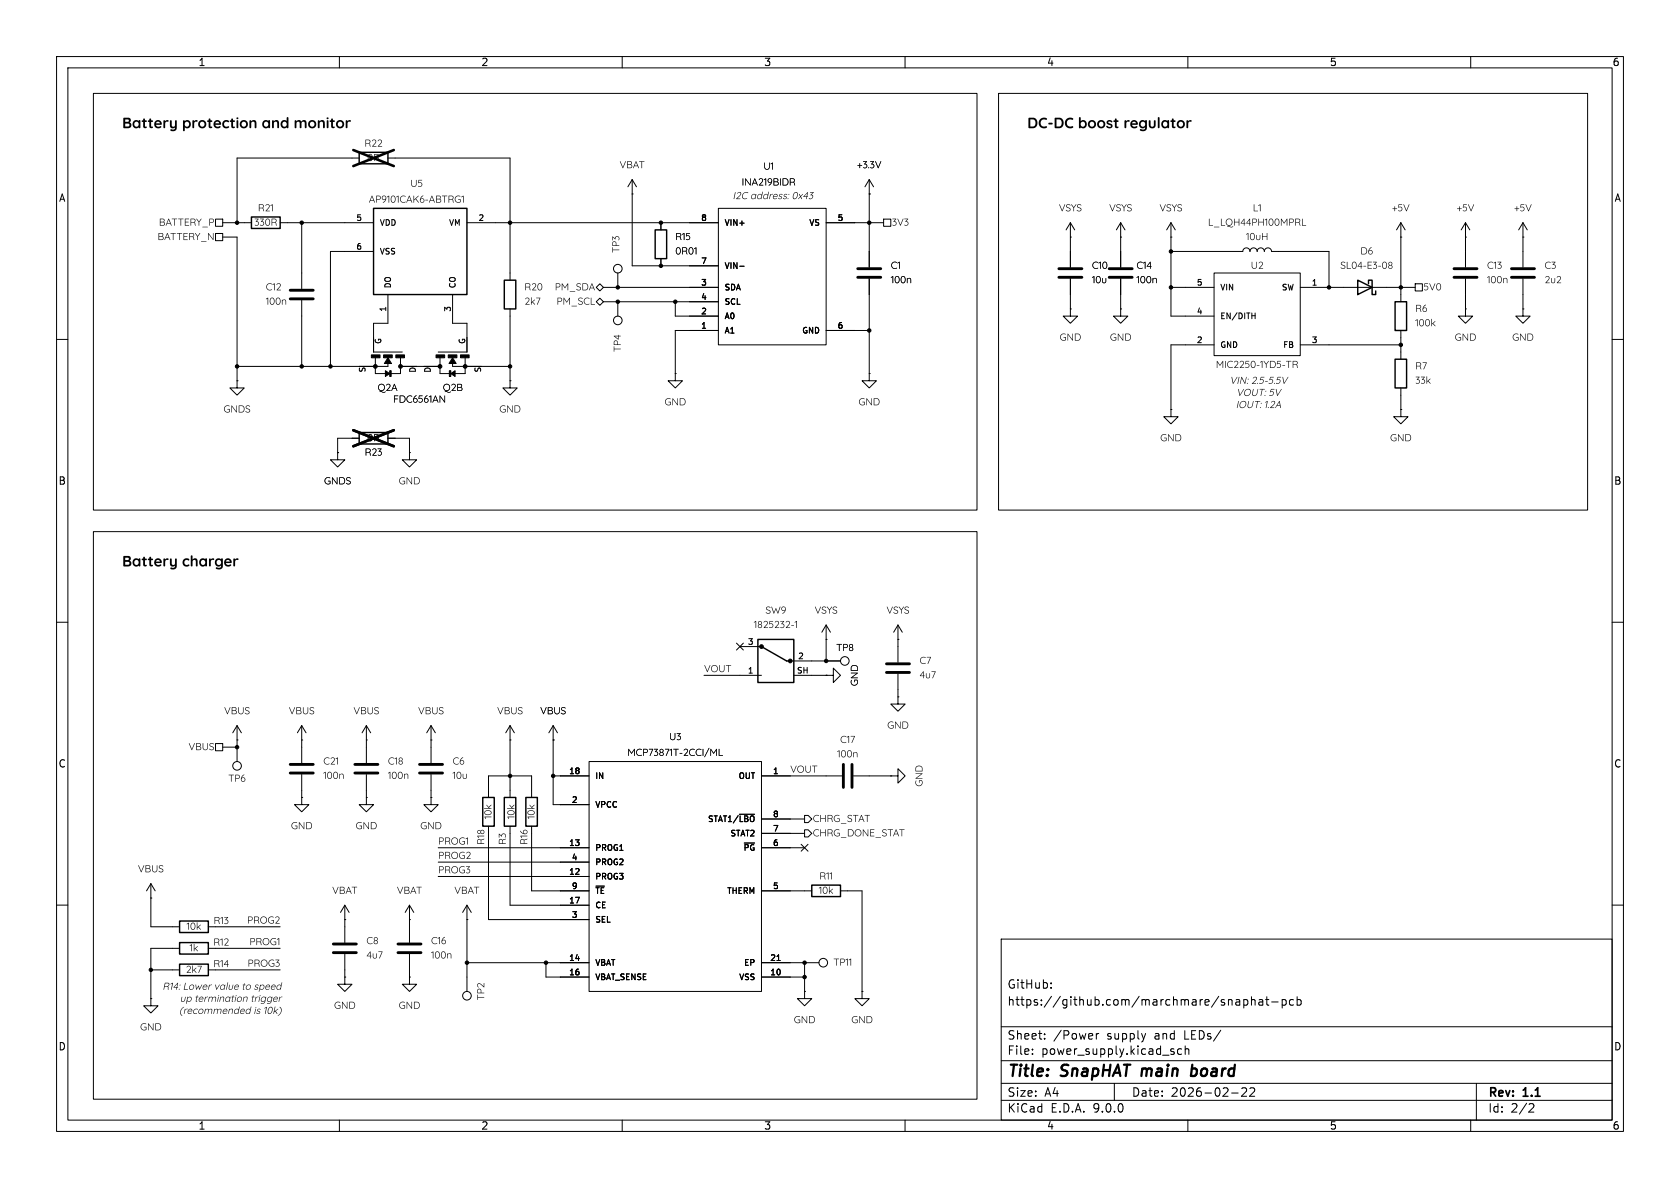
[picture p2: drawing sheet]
<svg xmlns="http://www.w3.org/2000/svg" width="297mm" height="210mm" viewBox="0 0 297 210" stroke-linecap="round" stroke-linejoin="round" font-family="sans-serif">
<g fill="none" stroke="#000" stroke-width=".18">
<path d="M10 10h277v190h-277zM12 12h273v186h-273zM16.5 16.5h156.2v73.7h-156.2zM60 10v2M110 10v2M160 10v2M176.5 16.5h104.2v73.7h-104.2zM210 10v2M260 10v2M38.1 38.7h1.3v1.3h-1.3zM39.4 39.4h5M49.5 39.4h16.5"/>
<path d="M53.3 39.4v11.7M63.5 27.9h-21.6v11.5M68.6 27.9h21.6v21.6M82.5 39.4h44.5M111.8 34.3h.1M111.8 31.8l-.8 1.2M111.8 31.8l.7 1.2M111.8 31.8v15.2h15.2M116.8 39.4v1.2M127 36.8h19v24.2h-19zM146 39.4h10.2M153.7 34.3h.1"/>
<path d="M153.7 31.8v15.4M153.7 31.8l-.8 1.2M153.7 31.8l.7 1.2M156.2 38.7h1.3v1.3h-1.3zM189.2 39.4l-.7 1.2M189.2 39.4l.8 1.2M189.2 39.4v7.8M198.1 39.4l-.7 1.2M198.1 39.4l.8 1.2M198.1 39.4v7.8M207 39.4v16.5h7.6M207 39.4l-.8 1.2"/>
<path d="M207 39.4l.8 1.2M247.6 39.4v13.9M247.6 39.4l-.7 1.2M247.6 39.4l.8 1.2M259.1 39.4l-.8 1.2M259.1 39.4l.7 1.2M259.1 39.4v7.8M269.2 39.4l-.7 1.2M269.2 39.4l.8 1.2M269.2 39.4v7.8M38.1 41.3h1.3v1.2h-1.3zM39.4 41.9h2.5v25.4"/>
<path d="M53.3 53.1v11.7M66 44.5h-7.6v20.3M68.6 52.1v5.1h-2.6v5h5.1M80 52.1v5.1h2.5v5h-5M90.2 54.6v12.7M105.4 50.8l.6-.6 .7 .6-.7 .6zM105.4 53.3l.6-.6 .7 .6-.7 .7zM106.7 50.8h20.3M106.7 53.3h20.3M109.2 48.3v2.5M109.2 53.3v2.6M116.8 45.7v1.3"/>
<path d="M119.4 53.3v2.6h7.6M127 58.4h-7.6v7.6M130.8 47.1h.8M146 58.4h7.7M153.7 49.3v16.7M189.2 41.9h.1M189.2 54.6v1.3h1.3l-1.3 1.3-1.2-1.3h1.2M189.2 54.6h.1M189.2 49.3v5.3M198.1 41.9h.1M198.1 54.6v1.3h1.3l-1.3 1.3-1.3-1.3h1.3M198.1 54.6h.1"/>
<path d="M198.1 49.3v5.3M207 44.5h12.7a.64 .64 0 0 1 .6-.7 .64 .64 0 0 1 .7 .7 .64 .64 0 0 1 .6-.7 .64 .64 0 0 1 .6 .7 .64 .64 0 0 1 .7-.7 .64 .64 0 0 1 .6 .7 .64 .64 0 0 1 .7-.7 .64 .64 0 0 1 .6 .7h10.1v6.3M207 41.9h.1M207 50.8h7.6M214.6 48.3h15.3v14.6h-15.3zM221.3 55.8h.6M221.9 55.3v1M229.9 50.8h20.3M247.6 41.9h.1M247.6 58.4v5.1M250.2 50.2h1.3v1.2h-1.3zM259.1 41.9h.1"/>
<path d="M259.1 54.6v1.3h1.2l-1.2 1.3-1.3-1.3h1.3M259.1 54.6h.1M259.1 49.3v5.3M269.2 41.9h.1M269.2 54.6v1.3h1.3l-1.3 1.3-1.2-1.3h1.2M269.2 54.6h.1M269.2 49.3v5.3M10 60h2M41.9 67.3v1.3h1.3l-1.3 1.3-1.3-1.3h1.3M41.9 67.3h.1M63.5 77.5h-3.8v2.5M66.4 63.2v2.8h4.4v-2.8"/>
<path d="M68.6 77.5h3.8v2.5M68.6 64.3v.5h-26.7M70.8 64.8h7M77.8 63.2v2.8h4.4v-2.8M80 64.3v.5h10.2M90.2 67.3v1.3h1.2l-1.2 1.3-1.3-1.3h1.3M90.2 67.3h.1M119.4 66v1.3h1.2l-1.2 1.3-1.3-1.3h1.3M119.4 66h.1M153.7 66v1.3h1.2l-1.2 1.3-1.3-1.3h1.3M153.7 66h.1M207 72.4v1.3h1.3l-1.3 1.2-1.3-1.2h1.3"/>
<path d="M207 72.4h.1M214.6 61h-7.6v11.4M229.9 61h17.7M247.6 72.4v1.3h1.3l-1.3 1.2-1.2-1.2h1.2M247.6 72.4h.1M247.6 68.6v3.8M285 60h2M16.5 94h156.2v100.3h-156.2zM59.7 80v1.3h1.3l-1.3 1.3-1.3-1.3h1.3M59.7 80h.1M72.4 80v1.3h1.3l-1.3 1.3-1.3-1.3h1.3M72.4 80h.1"/>
<path d="M10 110h2M124.5 119.4h10.1M130.2 113.7l1.2 1.2M130.8 114.3h3.8M131.4 113.7l-1.2 1.2M139.7 116.8h8.9M140.3 119.4h5.7M146 119.4h1.3v-1.3l1.3 1.3-1.3 1.3v-1.3M146 119.4h.1M146 113h.1M146 110.5l-.7 1.3M146 110.5l.8 1.3"/>
<path d="M146 110.5v6.3M158.7 113h.1M158.7 110.5l-.7 1.3M158.7 110.5l.8 1.3M158.7 110.5v6.6M158.7 119.1v4.1M285 110h2M38.1 131.4h1.3v1.3h-1.3zM39.4 132.1h2.5M41.9 130.8h.1M41.9 128.3v6.3M41.9 128.3l-.8 1.2"/>
<path d="M41.9 128.3l.8 1.2M53.3 130.8h.1M53.3 128.3v6.6M53.3 136.9v4.1M53.3 128.3l-.7 1.2M53.3 128.3l.8 1.2M64.8 130.8h.1M64.8 128.3v6.6M64.8 136.9v4.1M64.8 128.3l-.8 1.2M64.8 128.3l.7 1.2M76.2 130.8h.1"/>
<path d="M76.2 128.3v6.6M76.2 136.9v4.1M76.2 128.3l-.8 1.2M76.2 128.3l.8 1.2M90.2 130.8h.1M90.2 128.3v12.7M90.2 128.3l-.8 1.2M90.2 128.3l.7 1.2M97.8 130.8h.1M97.8 128.3l-.8 1.2M97.8 128.3l.8 1.2M97.8 128.3v13.9h6.3"/>
<path d="M97.8 137.2h6.3M104.1 134.6h30.5v40.7h-30.5zM134.6 137.2h14.2M150.9 137.2h6.6M157.5 137.2h1.2v-1.3l1.3 1.3-1.3 1.2v-1.2M157.5 137.2h.1M158.7 123.2v1.3h1.3l-1.3 1.2-1.2-1.2h1.2M158.7 123.2h.1M26.7 158.8h.1M26.7 156.2v7.6h5M26.7 156.2l.7 1.3M26.7 156.2l-.8 1.3"/>
<path d="M53.3 141v1.2h1.3l-1.3 1.3-1.2-1.3h1.2M53.3 141h.1M64.8 141v1.2h1.2l-1.2 1.3-1.3-1.3h1.3M64.8 141h.1M76.2 141v1.2h1.3l-1.3 1.3-1.3-1.3h1.3M76.2 141h.1M77.5 149.9h26.6M77.5 152.4h26.6M77.5 154.9h26.6M86.4 141v-3.8h7.6v3.8M86.4 147.3v15.3h17.7M90.2 146.1v13.9h13.9"/>
<path d="M94 147.3v10.2h10.1M105.4 156.6h1.4M130.7 143.9h2.7M131.6 149h1.8M134.6 157.5h8.9M134.6 149.9h7.6M134.6 144.8h7.6M134.6 147.3h7.6M141.6 149.3l1.2 1.2M142.2 144.1h.7l.6 .7-.6 .6h-.7zM142.2 146.7h.7l.6 .6-.6 .7h-.7zM142.8 149.3l-1.2 1.2"/>
<path d="M148.6 157.5h3.8v17.8M10 160h2M26.7 176.5v1.3h-1.3l1.3 1.3 1.2-1.3h-1.2M26.7 176.5h.1M26.7 171.5h5M31.7 167.6h-5v8.9M36.8 163.8h12.7M36.8 171.5h12.7M36.8 167.6h12.7M61 172.7v1.3h1.2l-1.2 1.3-1.3-1.3h1.3M61 172.7h.1M61 162.6h.1"/>
<path d="M61 160v6.6M61 168.7v4M61 160l-.8 1.3M61 160l.7 1.3M72.4 162.6h.1M72.4 172.7v1.3h1.3l-1.3 1.3-1.3-1.3h1.3M72.4 172.7h.1M72.4 160v6.6M72.4 168.7v4M72.4 160l-.8 1.3M72.4 160l.8 1.3M82.5 162.6h.1"/>
<path d="M82.5 160v15.3M82.5 160l-.7 1.3M82.5 160l.8 1.3M82.5 170.2h21.6M96.5 170.2v2.5h7.6M134.6 170.2h10.2M134.6 172.7h7.6M137.4 169.8h.5M142.2 175.3v1.2h1.3l-1.3 1.3-1.2-1.3h1.2M142.2 175.3h.1M142.2 170.2v5.1M152.4 175.3v1.2h1.3l-1.3 1.3-1.3-1.3h1.3"/>
<path d="M152.4 175.3h.1M177 166h108v32h-108zM185.8 174.6v.1M185.8 173.8v.1M218.5 176.8h.6l.1 .9M219.2 177.1h-.5a.29 .29 0 0 0-.2 .3 .29 .29 0 0 0 .2 .3l.5-.1M219.9 176.8l.4-.1 .3 .3v.4l-.1 .2h-.6M219.9 176.7v1.5M221.2 176.8l.3-.1 .3 .1 .1 .9M221.2 176.2v1.5M222.6 176.8h.6v.9M223.2 177.1h-.5a.29 .29 0 0 0-.2 .3 .29 .29 0 0 0 .2 .3l.5-.1"/>
<path d="M223.7 176.7h.6M224 176.2v1.3l.3 .2M224.8 177.1h1.2M226.7 176.8l.4-.1 .3 .3v.4l-.2 .2h-.5M226.7 176.7v1.5M228.7 176.8l-.5-.1-.2 .3v.4l.1 .2h.6M229.3 176.8l.4-.1 .3 .3v.4l-.1 .2h-.6M229.3 176.2v1.5M285 160h2M60 198v2M110 198v2M160 198v2"/>
<path d="M177 194.5h108M177 191.5h108M177 187.5h108M177 181.5h108M182.5 186.3v.1M182.5 185.5v.1M184.7 183.6v.1M184.7 182.8v.1M193.8 182.7v1M194.2 182.7l-.2 .1-.2 .2M197 191.5v3M202.5 182.7l-.3 1"/>
<path d="M207.4 185.9l.2 .2-.2 .3M207.4 185.4l.1 .1M208.9 185.5l-.4-.1-.3 .3v.4l.1 .2h.6M209.5 185.5l.2-.1 .4 .1 .1 .9M209.5 184.9v1.5M210 198v2M217.7 193.2h1.2M219.5 192.4l.6-.1 .2 .1 .1 .3-.9 1.1h.9M221 192.4l.5-.1 .2 .1 .1 .3-.9 1.1h.9M260 198v2M261 191.5v6.5M270.5 195.1l.5 .1 .2 .3-1 1.1h1"/>
<circle cx="109.2" cy="56.6" r=".76"/>
<circle cx="109.2" cy="47.5" r=".76"/>
<circle cx="149.4" cy="116.8" r=".76"/>
<circle cx="41.9" cy="135.4" r=".76"/>
<circle cx="82.5" cy="176" r=".76"/>
<circle cx="145.5" cy="170.2" r=".76"/>
</g>
<path d="M201.9 188.9l-.1 1.3M210.7 189l.2-.1 .6 .1M210.8 188.2l-.3 2M211.4 190a.66 .66 0 0 1-.8 .1" fill="none" stroke="#000" stroke-width=".4"/>
<g fill="none" stroke="#000" stroke-width=".25">
<path d="M44.4 38.4h5.1v2h-5.1zM63.5 26.9h5.1v2.1h-5.1zM66 36.8h16.5v15.3h-16.5zM89.2 49.5h2v5.1h-2zM115.8 40.6h2.1v5.1h-2.1zM240 49.5l2.6 1.3-2.6 1.3zM241.9 50.2v-.7h.7v2.6h.6v-.7M246.6 53.3h2.1v5.1h-2.1zM63.5 76.5h5.1v2h-5.1zM246.6 63.5h2.1v5.1h-2.1zM134 113h6.3v7.7h-6.3zM134.6 114.3l4.5 2.5h.6"/>
<path d="M85.3 141h2.1v5.1h-2.1zM89.2 141h2v5.1h-2zM93 141h2v5.1h-2zM143.5 156.5h5.1v2h-5.1zM31.7 162.8h5.1v2h-5.1zM31.7 170.4h5.1v2.1h-5.1zM31.7 166.6h5.1v2.1h-5.1z"/>
</g>
<g fill="#000">
<path d="M21.8 20.8h.8a.45 .45 0 0 1 .5 .3 .45 .45 0 0 1-.2 .5 .54 .54 0 0 1 .3 .7 .54 .54 0 0 1-.6 .4h-.7l-.1-.2v-.1h.8a.26 .26 0 0 0 .3-.3 .26 .26 0 0 0-.3-.3h-.5v.6h-.3v-.9h.9l.1-.2-.2-.2h-.5v.4h-.3zM23.7 21.4a.62 .62 0 0 1 .8 0 .16 .16 0 0 1 .2-.2 .16 .16 0 0 1 .1 .2v1.1a.16 .16 0 0 1-.1 .2 .16 .16 0 0 1-.2-.2 .64 .64 0 0 1-.7 .1 .64 .64 0 0 1-.4-.6h.3a.4 .4 0 0 0 .6 .3 .4 .4 0 0 0 .1-.7 .4 .4 0 0 0-.7 .2v.2h-.3zM25.4 21l.1-.1 .1 .4h.2a.15 .15 0 0 1 .2 .1 .15 .15 0 0 1-.2 .2h-.2v.7l.3 .1a.31 .31 0 0 1-.3 .3 .31 .31 0 0 1-.3-.4v-.7h-.1a.15 .15 0 0 1-.2-.2 .15 .15 0 0 1 .2-.1h.1zM26.4 21l.2-.1 .1 .4h.2a.15 .15 0 0 1 .2 .1 .15 .15 0 0 1-.2 .2h-.2v.7l.3 .1a.31 .31 0 0 1-.3 .3 .31 .31 0 0 1-.3-.4v-.7h-.1a.15 .15 0 0 1-.2-.2 .15 .15 0 0 1 .2-.1h.1zM27.5 21.4a.62 .62 0 0 1 .8-.1 .62 .62 0 0 1 .2 .8h-.9a.69 .69 0 0 0 .9 .2 .59 .59 0 0 1-.6 .5 .59 .59 0 0 1-.6-.5v-.5h1a.36 .36 0 0 0-.4-.3 .36 .36 0 0 0-.3 .3h-.3zM28.9 21.3h.2l.1 .1a.29 .29 0 0 1 .3-.2 .29 .29 0 0 1 .3 .3h-.2a.3 .3 0 0 0-.4 .4v.6a.16 .16 0 0 1-.2 .2 .16 .16 0 0 1-.1-.2zM30.1 21.3h.2l.1 .8a.29 .29 0 0 0 .2 .3 .29 .29 0 0 0 .3-.3v-.7a.16 .16 0 0 1 .2-.2 .16 .16 0 0 1 .2 .2v1.1a.64 .64 0 0 1-.5 .7 .64 .64 0 0 1-.7-.2l.2-.2a.38 .38 0 0 0 .4 .1 .38 .38 0 0 0 .2-.4 .51 .51 0 0 1-.5 .2 .51 .51 0 0 1-.4-.5zM32.4 21.3h.2l.1 .1a.68 .68 0 0 1 1.1 .6 .68 .68 0 0 1-1.1 .5v.5a.16 .16 0 0 1-.2 .2 .16 .16 0 0 1-.2-.2v-1h.4a.4 .4 0 0 0 .5 .3 .4 .4 0 0 0 .1-.7 .4 .4 0 0 0-.6 .2v.2h-.4zM34.1 21.3h.1l.1 .1a.29 .29 0 0 1 .3-.2 .29 .29 0 0 1 .3 .3h-.2a.3 .3 0 0 0-.4 .4v.6a.16 .16 0 0 1-.1 .2 .16 .16 0 0 1-.2-.2zM35.3 21.4a.73 .73 0 0 1 1.1 .2 .73 .73 0 0 1-.5 1 .73 .73 0 0 1-.9-.6h.3a.41 .41 0 0 0 .6 .3 .41 .41 0 0 0 .1-.7 .41 .41 0 0 0-.6 .3l-.4 .1zM36.9 21l.2-.1 .1 .4h.2a.15 .15 0 0 1 .1 .1 .15 .15 0 0 1-.1 .2h-.2v.7l.3 .1a.31 .31 0 0 1-.4 .3 .31 .31 0 0 1-.2-.4v-.7h-.1a.15 .15 0 0 1-.2-.2 .15 .15 0 0 1 .2-.1h.1zM38 21.4a.62 .62 0 0 1 .8-.1 .62 .62 0 0 1 .2 .8h-.9a.69 .69 0 0 0 .9 .2 .59 .59 0 0 1-.6 .5 .59 .59 0 0 1-.6-.5v-.5h1a.36 .36 0 0 0-.4-.3 .36 .36 0 0 0-.3 .3h-.3z"/>
<path d="M39.5 21.4a.51 .51 0 0 1 .6-.2 .51 .51 0 0 1 .4 .4h-.1a.49 .49 0 0 0-.7 0 .49 .49 0 0 0 0 .7 .49 .49 0 0 0 .7 0h.1a.27 .27 0 0 1-.1 .3 .27 .27 0 0 1-.3 .1 .75 .75 0 0 1-.8-.4 .75 .75 0 0 1 .2-.9zM40.9 21l.2-.1 .1 .4h.2a.15 .15 0 0 1 .1 .1 .15 .15 0 0 1-.1 .2h-.2v.7l.3 .1a.31 .31 0 0 1-.4 .3 .31 .31 0 0 1-.2-.4v-.7h-.1a.15 .15 0 0 1-.2-.2 .15 .15 0 0 1 .2-.1h.1zM41.9 21.3h.2v1.2a.16 .16 0 0 1-.1 .2 .16 .16 0 0 1-.2-.2zM42.6 21.4a.73 .73 0 0 1 1.2 .2 .73 .73 0 0 1-.5 1 .73 .73 0 0 1-.9-.6h.3a.41 .41 0 0 0 .6 .3 .41 .41 0 0 0 0-.7 .41 .41 0 0 0-.6 .3l-.3 .1zM44.1 21.3h.2l.1 .2a.5 .5 0 0 1 .6-.3 .5 .5 0 0 1 .3 .6v.7a.16 .16 0 0 1-.1 .2 .16 .16 0 0 1-.2-.2v-.7a.3 .3 0 0 0-.3-.3 .3 .3 0 0 0-.3 .3v.7a.16 .16 0 0 1-.1 .2 .16 .16 0 0 1-.2-.2zM46.6 21.4a.62 .62 0 0 1 .8 0 .16 .16 0 0 1 .2-.2 .16 .16 0 0 1 .1 .2v1.1a.16 .16 0 0 1-.1 .2 .16 .16 0 0 1-.2-.2 .64 .64 0 0 1-.7 .1 .64 .64 0 0 1-.3-.6h.3a.4 .4 0 0 0 .5 .3 .4 .4 0 0 0 .1-.7 .4 .4 0 0 0-.6 .2v.2h-.3zM48.1 21.3h.2l.1 .2a.5 .5 0 0 1 .6-.3 .5 .5 0 0 1 .3 .6v.7a.16 .16 0 0 1-.1 .2 .16 .16 0 0 1-.2-.2v-.7a.3 .3 0 0 0-.3-.3 .3 .3 0 0 0-.3 .3v.7a.16 .16 0 0 1-.1 .2 .16 .16 0 0 1-.2-.2zM49.8 21.4a.62 .62 0 0 1 .9 0v-.5a.16 .16 0 0 1 .1-.2 .16 .16 0 0 1 .2 .2v1.6a.16 .16 0 0 1-.2 .2 .16 .16 0 0 1-.1-.2 .64 .64 0 0 1-.8 .1 .64 .64 0 0 1-.3-.6h.3a.4 .4 0 0 0 .6 .3 .4 .4 0 0 0 .1-.7 .4 .4 0 0 0-.7 .2v.2h-.3zM52.1 21.3h.2l.1 .1a.48 .48 0 0 1 .9 .1 .49 .49 0 0 1 .6-.3 .49 .49 0 0 1 .3 .6v.7a.16 .16 0 0 1-.2 .2 .16 .16 0 0 1-.1-.2v-.7a.29 .29 0 0 0-.3-.3 .29 .29 0 0 0-.3 .3v.7a.16 .16 0 0 1-.2 .2 .16 .16 0 0 1-.1-.2v-.7a.29 .29 0 0 0-.3-.3 .29 .29 0 0 0-.3 .3v.7a.16 .16 0 0 1-.2 .2 .16 .16 0 0 1-.1-.2zM54.7 21.4a.73 .73 0 0 1 1.1 .2 .73 .73 0 0 1-.4 1 .73 .73 0 0 1-.9-.6h.3a.41 .41 0 0 0 .6 .3 .41 .41 0 0 0 0-.7 .41 .41 0 0 0-.6 .3l-.3 .1zM56.2 21.3h.2l.1 .2a.5 .5 0 0 1 .6-.3 .5 .5 0 0 1 .3 .6v.7a.16 .16 0 0 1-.1 .2 .16 .16 0 0 1-.2-.2v-.7a.3 .3 0 0 0-.3-.3 .3 .3 0 0 0-.3 .3v.7a.16 .16 0 0 1-.2 .2 .16 .16 0 0 1-.1-.2zM57.8 21.3h.3v1.2a.16 .16 0 0 1-.2 .2 .16 .16 0 0 1-.1-.2z"/>
<path d="M58.6 21l.2-.1 .1 .4h.1a.15 .15 0 0 1 .2 .1 .15 .15 0 0 1-.2 .2h-.1v.7l.3 .1a.31 .31 0 0 1-.4 .3 .31 .31 0 0 1-.3-.4v-.7h-.1a.15 .15 0 0 1-.1-.2 .15 .15 0 0 1 .1-.1h.1zM59.7 21.4a.73 .73 0 0 1 1.1 .2 .73 .73 0 0 1-.5 1 .73 .73 0 0 1-.9-.6h.3a.41 .41 0 0 0 .6 .3 .41 .41 0 0 0 .1-.7 .41 .41 0 0 0-.7 .3l-.3 .1zM61.2 21.3h.1l.1 .1a.29 .29 0 0 1 .3-.2 .29 .29 0 0 1 .3 .3h-.2a.3 .3 0 0 0-.4 .4v.6a.16 .16 0 0 1-.1 .2 .16 .16 0 0 1-.2-.2zM181.9 20.8h.7a.94 .94 0 0 1 .8 .9 .94 .94 0 0 1-.8 1h-.7l-.1-.2v-.1h.8a.65 .65 0 0 0 .5-.7 .65 .65 0 0 0-.5-.6h-.5v1.3h-.3zM183.8 21.1a.74 .74 0 0 1 1.3 0l-.1 .1a.68 .68 0 0 0-1 .6 .68 .68 0 0 0 1 .5l.1 .1a.33 .33 0 0 1-.5 .3 .95 .95 0 0 1-.9-.6 .95 .95 0 0 1 .1-1zM185.4 21.7h.5a.16 .16 0 0 1 .2 .2 .16 .16 0 0 1-.2 .1h-.5zM186.5 20.8h.7a.94 .94 0 0 1 .8 .9 .94 .94 0 0 1-.8 1h-.7l-.1-.2v-.1h.8a.65 .65 0 0 0 .5-.7 .65 .65 0 0 0-.5-.6h-.4v1.3h-.4zM188.5 21.1a.74 .74 0 0 1 1.2 0l-.1 .1a.68 .68 0 0 0-1 .6 .68 .68 0 0 0 1.1 .5v.1a.33 .33 0 0 1-.5 .3 .95 .95 0 0 1-.9-.6 .95 .95 0 0 1 .2-1zM190.8 20.7l.2 .1 .1 .6a.68 .68 0 0 1 .9 .1 .68 .68 0 0 1 0 .9 .68 .68 0 0 1-.9 .1 .16 .16 0 0 1-.2 .2 .16 .16 0 0 1-.2-.2v-.5h.3a.4 .4 0 0 0 .6 .3 .4 .4 0 0 0 .1-.7 .4 .4 0 0 0-.6 .2l-.1 .2h-.3zM192.6 21.4a.73 .73 0 0 1 1.1 .2 .73 .73 0 0 1-.5 1 .73 .73 0 0 1-.9-.6h.3a.41 .41 0 0 0 .6 .3 .41 .41 0 0 0 .1-.7 .41 .41 0 0 0-.7 .3l-.3 .1zM194.2 21.4a.73 .73 0 0 1 1.1 .2 .73 .73 0 0 1-.4 1 .73 .73 0 0 1-.9-.6h.3a.41 .41 0 0 0 .6 .3 .41 .41 0 0 0 0-.7 .41 .41 0 0 0-.6 .3l-.3 .1zM195.7 21.4a.48 .48 0 0 1 .6-.2 .48 .48 0 0 1 .3 .4h-.2a.23 .23 0 0 0-.3-.2 .23 .23 0 0 0-.1 .4h.1a.48 .48 0 0 1 .5 .2 .48 .48 0 0 1-.1 .6h-.1a.47 .47 0 0 1-.5 .1 .47 .47 0 0 1-.3-.4l.2-.1a.31 .31 0 0 0 .3 .3 .31 .31 0 0 0 .3-.3l-.2-.1a.48 .48 0 0 1-.5-.2 .48 .48 0 0 1 0-.5z"/>
<path d="M197.1 21l.2-.1 .1 .4h.2a.15 .15 0 0 1 .2 .1 .15 .15 0 0 1-.2 .2h-.2v.7l.3 .1a.31 .31 0 0 1-.4 .3 .31 .31 0 0 1-.2-.4v-.7h-.1a.15 .15 0 0 1-.2-.2 .15 .15 0 0 1 .2-.1h.1zM198.8 21.3h.2l.1 .1a.29 .29 0 0 1 .3-.2 .29 .29 0 0 1 .3 .3h-.2a.3 .3 0 0 0-.4 .4v.6a.16 .16 0 0 1-.1 .2 .16 .16 0 0 1-.2-.2zM200.1 21.4a.62 .62 0 0 1 .7-.1 .62 .62 0 0 1 .3 .8h-1a.69 .69 0 0 0 .9 .2 .59 .59 0 0 1-.5 .5 .59 .59 0 0 1-.6-.5l-.1-.5h1a.36 .36 0 0 0-.3-.3 .36 .36 0 0 0-.4 .3h-.3zM201.6 21.4a.62 .62 0 0 1 .8 0 .16 .16 0 0 1 .2-.2 .16 .16 0 0 1 .2 .2v1.2a.7 .7 0 0 1-.5 .6 .7 .7 0 0 1-.8-.3 .33 .33 0 0 1 .6 0l.2-.1 .1-.3a.64 .64 0 0 1-.7 .1 .64 .64 0 0 1-.4-.6h.3a.41 .41 0 0 0 .6 .3 .41 .41 0 0 0 .1-.7 .41 .41 0 0 0-.6 .2l-.1 .2h-.3zM203.1 21.3h.3v.8a.29 .29 0 0 0 .3 .3 .29 .29 0 0 0 .3-.3v-.7a.16 .16 0 0 1 .1-.2 .16 .16 0 0 1 .2 .2v.7a.61 .61 0 0 1-.6 .6 .61 .61 0 0 1-.6-.6zM204.7 20.7h.2l.1 .2v1.6a.16 .16 0 0 1-.2 .2 .16 .16 0 0 1-.1-.2zM205.5 21.4a.62 .62 0 0 1 .9 0 .16 .16 0 0 1 .1-.2 .16 .16 0 0 1 .2 .2v1.1a.16 .16 0 0 1-.2 .2 .16 .16 0 0 1-.1-.2 .64 .64 0 0 1-.8 .1 .64 .64 0 0 1-.3-.6h.3a.4 .4 0 0 0 .6 .3 .4 .4 0 0 0 0-.7 .4 .4 0 0 0-.6 .2v.2h-.3zM207.2 21l.2-.1 .1 .4h.2a.15 .15 0 0 1 .1 .1 .15 .15 0 0 1-.1 .2h-.2v.7l.3 .1a.31 .31 0 0 1-.4 .3 .31 .31 0 0 1-.2-.4v-.7h-.2a.15 .15 0 0 1-.1-.2 .15 .15 0 0 1 .1-.1h.2zM208.3 21.4a.73 .73 0 0 1 1.1 .2 .73 .73 0 0 1-.5 1 .73 .73 0 0 1-.9-.6h.3a.41 .41 0 0 0 .6 .3 .41 .41 0 0 0 .1-.7 .41 .41 0 0 0-.6 .3l-.4 .1zM209.8 21.3h.2l.1 .1a.29 .29 0 0 1 .3-.2 .29 .29 0 0 1 .2 .3h-.2a.3 .3 0 0 0-.3 .4v.6a.16 .16 0 0 1-.2 .2 .16 .16 0 0 1-.2-.2zM93.9 52.6l.1 .8 .6-.4-.4 .4 .4 .5-.5-.5-.2 .4zM253.1 56.4l.1 .8 .6-.4-.4 .4 .3 .5-.4-.5-.2 .4z"/>
<path d="M252.2 66.5l.1 .9 .6-.4-.4 .3 .4 .5-.5-.4-.2 .4zM21.8 98.3h.8a.45 .45 0 0 1 .5 .3 .45 .45 0 0 1-.2 .5 .54 .54 0 0 1 .3 .6 .54 .54 0 0 1-.6 .4h-.7l-.1-.1v-.2h.8a.26 .26 0 0 0 .3-.2 .26 .26 0 0 0-.3-.3h-.5v.5h-.3v-.8h.9l.1-.2-.2-.2h-.5v.4h-.3zM23.7 98.9a.62 .62 0 0 1 .8 0v-.1a.16 .16 0 0 1 .2-.1 .16 .16 0 0 1 .1 .1v1.2a.16 .16 0 0 1-.1 .1 .16 .16 0 0 1-.2-.1 .64 .64 0 0 1-.7 .1 .64 .64 0 0 1-.4-.7h.3a.4 .4 0 0 0 .6 .4 .4 .4 0 0 0 .1-.7 .4 .4 0 0 0-.7 .2v.1h-.3zM25.4 98.5l.1-.1 .1 .3h.2a.15 .15 0 0 1 .2 .2 .15 .15 0 0 1-.2 .1h-.2v.8l.3 .1a.31 .31 0 0 1-.3 .2 .31 .31 0 0 1-.3-.3v-.8h-.1a.15 .15 0 0 1-.2-.1 .15 .15 0 0 1 .2-.2h.1zM26.4 98.5l.2-.1 .1 .3h.2a.15 .15 0 0 1 .2 .2 .15 .15 0 0 1-.2 .1h-.2v.8l.3 .1a.31 .31 0 0 1-.3 .2 .31 .31 0 0 1-.3-.3v-.8h-.1a.15 .15 0 0 1-.2-.1 .15 .15 0 0 1 .2-.2h.1zM27.5 98.8a.62 .62 0 0 1 .8 0 .62 .62 0 0 1 .2 .7h-.9a.69 .69 0 0 0 .9 .3 .59 .59 0 0 1-.6 .4 .59 .59 0 0 1-.6-.4v-.5h1a.36 .36 0 0 0-.4-.3 .36 .36 0 0 0-.3 .3h-.3zM28.9 98.8l.2-.1 .1 .2a.29 .29 0 0 1 .3-.2 .29 .29 0 0 1 .3 .3h-.2a.3 .3 0 0 0-.4 .3v.7a.16 .16 0 0 1-.2 .1 .16 .16 0 0 1-.1-.1zM30.1 98.8h.2l.1 .8a.29 .29 0 0 0 .2 .3 .29 .29 0 0 0 .3-.3v-.7a.16 .16 0 0 1 .2-.2 .16 .16 0 0 1 .2 .2v1.1a.64 .64 0 0 1-.5 .6 .64 .64 0 0 1-.7-.2l.2-.1a.38 .38 0 0 0 .4 .1 .38 .38 0 0 0 .2-.4 .51 .51 0 0 1-.5 .1 .51 .51 0 0 1-.4-.4zM32.5 98.9a.51 .51 0 0 1 .5-.3 .51 .51 0 0 1 .4 .4v.1a.49 .49 0 0 0-.7 0 .49 .49 0 0 0 0 .7 .49 .49 0 0 0 .7 0h.1a.27 .27 0 0 1-.1 .3 .27 .27 0 0 1-.3 .1 .75 .75 0 0 1-.8-.5 .75 .75 0 0 1 .2-.8zM33.8 98.2l.2 .1v.6a.49 .49 0 0 1 .7-.2 .49 .49 0 0 1 .2 .6v.7a.16 .16 0 0 1-.1 .1 .16 .16 0 0 1-.2-.1v-.7a.29 .29 0 0 0-.3-.3 .29 .29 0 0 0-.3 .3v.7a.16 .16 0 0 1-.1 .1 .16 .16 0 0 1-.2-.1zM35.4 98.9a.62 .62 0 0 1 .9 0v-.1a.16 .16 0 0 1 .1-.1 .16 .16 0 0 1 .2 .1v1.2a.16 .16 0 0 1-.2 .1 .16 .16 0 0 1-.1-.1 .64 .64 0 0 1-.8 .1 .64 .64 0 0 1-.3-.7h.3a.4 .4 0 0 0 .6 .4 .4 .4 0 0 0 .1-.7 .4 .4 0 0 0-.7 .2v.1h-.3zM37 98.8l.2-.1 .1 .2a.29 .29 0 0 1 .3-.2 .29 .29 0 0 1 .2 .3h-.2a.3 .3 0 0 0-.3 .3v.7a.16 .16 0 0 1-.2 .1 .16 .16 0 0 1-.2-.1z"/>
<path d="M38.2 98.9a.62 .62 0 0 1 .9 0 .16 .16 0 0 1 .1-.2 .16 .16 0 0 1 .2 .1v1.2a.7 .7 0 0 1-.5 .6 .7 .7 0 0 1-.8-.2 .33 .33 0 0 1 .6 0l.3-.1 .1-.3a.64 .64 0 0 1-.8 .1 .64 .64 0 0 1-.3-.7h.3a.41 .41 0 0 0 .6 .4 .41 .41 0 0 0 .1-.7 .41 .41 0 0 0-.7 .2v.1h-.3zM39.9 98.8a.62 .62 0 0 1 .7 0 .62 .62 0 0 1 .3 .7h-1a.69 .69 0 0 0 .9 .3 .59 .59 0 0 1-.5 .4 .59 .59 0 0 1-.6-.4l-.1-.5h1a.36 .36 0 0 0-.3-.3 .36 .36 0 0 0-.4 .3h-.3zM41.3 98.8l.2-.1 .1 .2a.29 .29 0 0 1 .3-.2 .29 .29 0 0 1 .2 .3h-.2a.3 .3 0 0 0-.3 .3v.7a.16 .16 0 0 1-.2 .1 .16 .16 0 0 1-.2-.1zM125.3 132.2l.1 .1-.9 1.6zM86 142.3l.4 .4 .5-.4-.4 .4 .4 .3h-1.3l.8-.1zM90.1 142.3l.3 .4 .5-.4-.4 .4 .4 .3h-1.2l.8-.1zM93.6 142.3l.4 .4 .5-.4-.4 .4 .4 .3h-1.3l.9-.1zM146.6 156.7l.1 .9 .6-.5-.4 .4 .3 .5-.4-.4-.2 .4zM33.5 167.1l.4-.1v1.2l-.1-1.1-.2 .1zM34 170.7l.1 .8 .6-.4-.4 .4 .4 .5-.5-.5-.2 .4zM34.3 166.9l.1 .8 .6-.4-.4 .4 .3 .5-.4-.5-.2 .4zM34.8 163.1l.1 .8 .6-.4-.4 .4 .4 .5-.5-.5-.2 .4z"/>
<circle cx="42" cy="20.9" r=".17"/>
<circle cx="57.9" cy="20.9" r=".17"/>
</g>
<g fill="none" stroke="#000" stroke-width=".51">
<path d="M51.3 51.3h4.1M51.3 52.8h4.1M151.6 47.5h4.1M151.6 49h4.1M187.2 47.5h4.1M187.2 49h4.1M196.1 47.5h4.1M196.1 49h4.1M257 47.5h4.1M257 49h4.1M267.2 47.5h4.1M267.2 49h4.1"/>
<path d="M156.7 117.3h4.1M156.7 118.9h4.1M51.3 135.1h4.1M51.3 136.7h4.1M62.7 135.1h4.1M62.7 136.7h4.1M74.2 135.1h4M74.2 136.7h4M149.1 135.1v4.1M150.6 135.1v4.1M58.9 168.4h4.1M58.9 166.9h4.1"/>
<path d="M70.4 168.4h4M70.4 166.9h4"/>
</g>
<path d="M62.5 26.5l7.1 2.9M69.6 26.5l-7.1 2.9M62.5 76.1l7.1 2.8M69.6 76.1l-7.1 2.8" fill="none" stroke="#000" stroke-width=".46"/>
<g fill="#000" stroke="#000" stroke-width=".18">
<path d="M65.7 62.7h1.5v.5h-1.5zM67.8 62.7h1.5v.5h-1.5zM68.6 63.2l.6 1.1h-1.3zM68.9 65.5h.3v1h-.3zM68.1 65.5l.8 .5-.8 .5zM70 62.7h1.5v.5h-1.5zM77.1 62.7h1.5v.5h-1.5zM79.4 65.5h.3v1h-.3zM79.7 66l.8-.5v1zM80 63.2l.6 1.1h-1.2zM79.2 62.7h1.6v.5h-1.6zM81.4 62.7h1.5v.5h-1.5z"/>
<circle cx="41.9" cy="39.4" r=".3"/>
<circle cx="53.3" cy="39.4" r=".3"/>
<circle cx="90.2" cy="39.4" r=".3"/>
<circle cx="116.8" cy="39.4" r=".3"/>
<circle cx="153.7" cy="39.4" r=".3"/>
<circle cx="109.2" cy="50.8" r=".3"/>
<circle cx="109.2" cy="53.3" r=".3"/>
<circle cx="116.8" cy="47" r=".3"/>
<circle cx="119.4" cy="53.3" r=".3"/>
<circle cx="153.7" cy="58.4" r=".3"/>
<circle cx="207" cy="44.5" r=".3"/>
<circle cx="207" cy="50.8" r=".3"/>
<circle cx="234.9" cy="50.8" r=".3"/>
<circle cx="247.6" cy="50.8" r=".3"/>
<circle cx="41.9" cy="64.8" r=".3"/>
<circle cx="53.3" cy="64.8" r=".3"/>
<circle cx="58.4" cy="64.8" r=".3"/>
<circle cx="66.4" cy="64.8" r=".33"/>
<circle cx="70.8" cy="64.8" r=".33"/>
<circle cx="77.8" cy="64.8" r=".33"/>
<circle cx="82.2" cy="64.8" r=".33"/>
<circle cx="90.2" cy="64.8" r=".3"/>
<circle cx="247.6" cy="61" r=".3"/>
<circle cx="134.6" cy="114.3" r=".33"/>
<circle cx="139.7" cy="116.8" r=".33"/>
<circle cx="146" cy="116.8" r=".3"/>
<circle cx="41.9" cy="132.1" r=".3"/>
<circle cx="90.2" cy="137.2" r=".3"/>
<circle cx="97.8" cy="137.2" r=".3"/>
<circle cx="26.7" cy="171.5" r=".3"/>
<circle cx="82.5" cy="170.2" r=".3"/>
<circle cx="96.5" cy="170.2" r=".3"/>
<circle cx="142.2" cy="170.2" r=".3"/>
<circle cx="142.2" cy="172.7" r=".3"/>
</g>
<g font-size="2.8">
<text x="178" y="190.9">Title:</text>
<text x="187.7" y="190.9">SnapHAT</text>
<text x="202.6" y="190.9">main</text>
<text x="212.2" y="190.9">board</text>
</g>
<g font-size="2.1">
<text x="178" y="178">https://github.com/marchmare/snaphat-pcb</text>
<text x="178" y="175">GitHub:</text>
<text x="178" y="184">Sheet:</text>
<text x="186.2" y="184">/Power</text>
<text x="195.7" y="184">supply</text>
<text x="204.3" y="184">and</text>
<text x="209.6" y="184">LEDs/</text>
<text x="178" y="186.7">File:</text>
<text x="184.1" y="186.7">power_supply.kicad_sch</text>
<text x="178" y="196.9">KiCad</text>
<text x="178" y="194.1">Size:</text>
<text x="184.7" y="194.1">A4</text>
<text x="185.7" y="196.9">E.D.A.</text>
<text x="193.3" y="196.9">9.0.0</text>
<text x="200" y="194.1">Date:</text>
<text x="207" y="194.1">2026-02-22</text>
<text x="263" y="194.3">Rev:</text>
<text x="263" y="196.9">Id:</text>
<text x="267.1" y="196.9">2/2</text>
<text x="269.4" y="194.3">1.1</text>
</g>
<g font-size="1.8">
<text x="35" y="11.9">1</text>
<text x="85" y="11.9">2</text>
<text x="135" y="11.9">3</text>
<text x="185" y="11.9">4</text>
<text x="235" y="11.9">5</text>
<text x="285" y="11.9">6</text>
<text x="64.4" y="26.5">R22</text>
<text x="64.9" y="29.1">0R</text>
<text x="10.3" y="35.9">A</text>
<text x="72.5" y="33.6">U5</text>
<text x="109.5" y="30.3">VBAT</text>
<text x="129.5" y="35.8">I2Caddress: 0x43</text>
<text x="131.1" y="33.4">INA219BIDR</text>
<text x="135" y="30.6">U1</text>
<text x="151.5" y="30.3">+3.3V</text>
<text x="285.3" y="35.9">A</text>
<text x="28.1" y="40.5">BATTERY_P</text>
<text x="44.9" y="40.5">330R</text>
<text x="45.6" y="37.9">R21</text>
<text x="65.2" y="36.4">AP9101CAK6-ABTRG1</text>
<text x="157.7" y="40.5">3V3</text>
<text x="187.2" y="37.9">VSYS</text>
<text x="196.1" y="37.9">VSYS</text>
<text x="205" y="37.9">VSYS</text>
<text x="213.5" y="40.5">L_LQH44PH100MPRL</text>
<text x="221.5" y="37.9">L1</text>
<text x="246.1" y="37.9">+5V</text>
<text x="257.5" y="37.9">+5V</text>
<text x="267.7" y="37.9">+5V</text>
<text x="27.9" y="43">BATTERY_N</text>
<text x="110.1" y="44.7" transform="rotate(-90 110.1 44.7)">TP3</text>
<text x="119.4" y="43">R15</text>
<text x="119.4" y="45.6">0R01</text>
<text x="220.3" y="43">10uH</text>
<text x="240.5" y="45.6">D6</text>
<text x="47" y="51.9">C12</text>
<text x="92.7" y="51.9">R20</text>
<text x="98.1" y="51.9">PM_SDA</text>
<text x="157.5" y="48.1">C1</text>
<text x="157.5" y="50.6">100n</text>
<text x="193" y="50.6">10u</text>
<text x="193" y="48.1">C10</text>
<text x="200.9" y="48.1">C14</text>
<text x="200.9" y="50.6">100n</text>
<text x="221.1" y="48.1">U2</text>
<text x="236.9" y="48.1">SL04-E3-08</text>
<text x="251.7" y="51.9">5V0</text>
<text x="262.9" y="48.1">C13</text>
<text x="262.9" y="50.6">100n</text>
<text x="273" y="50.6">2u2</text>
<text x="273" y="48.1">C3</text>
<text x="47" y="54.5">100n</text>
<text x="92.7" y="54.5">2k7</text>
<text x="98.4" y="54.5">PM_SCL</text>
<text x="250.2" y="58.3">100k</text>
<text x="250.2" y="55.7">R6</text>
<text x="110.3" y="62.2" transform="rotate(-90 110.3 62.2)">TP4</text>
<text x="187.3" y="60.8">GND</text>
<text x="196.2" y="60.8">GND</text>
<text x="214.9" y="65.6">MIC2250-1YD5-TR</text>
<text x="250.2" y="65.9">R7</text>
<text x="257.2" y="60.8">GND</text>
<text x="267.3" y="60.8">GND</text>
<text x="66.8" y="69.7">Q2A</text>
<text x="69.5" y="71.8">FDC6561AN</text>
<text x="78.3" y="69.7">Q2B</text>
<text x="217.4" y="68.5">VIN:2.5-5.5V</text>
<text x="218.6" y="70.6">VOUT:5V</text>
<text x="250.2" y="68.4">33k</text>
<text x="39.5" y="73.5">GNDS</text>
<text x="88.3" y="73.5">GND</text>
<text x="117.5" y="72.2">GND</text>
<text x="151.8" y="72.2">GND</text>
<text x="218.5" y="72.7">IOUT:1.2A</text>
<text x="64.5" y="81.1">R23</text>
<text x="64.9" y="78.6">0R</text>
<text x="205.1" y="78.6">GND</text>
<text x="245.7" y="78.6">GND</text>
<text x="10.3" y="85.9">B</text>
<text x="57.3" y="86.2">GNDS</text>
<text x="70.5" y="86.2">GND</text>
<text x="285.3" y="85.9">B</text>
<text x="133.3" y="111.6">1825232-1</text>
<text x="135.3" y="109.1">SW9</text>
<text x="144" y="109.1">VSYS</text>
<text x="156.7" y="109.1">VSYS</text>
<text x="124.5" y="119">VOUT</text>
<text x="147.8" y="115.7">TP8</text>
<text x="162.6" y="118">C7</text>
<text x="152.2" y="121.3" transform="rotate(-90 152.2 121.3)">GND</text>
<text x="162.6" y="120.5">4u7</text>
<text x="39.6" y="126.8">VBUS</text>
<text x="51" y="126.8">VBUS</text>
<text x="62.5" y="126.8">VBUS</text>
<text x="73.9" y="126.8">VBUS</text>
<text x="87.9" y="126.8">VBUS</text>
<text x="95.5" y="126.8">VBUS</text>
<text x="118.3" y="131.4">U3</text>
<text x="148.5" y="131.9">C17</text>
<text x="156.8" y="129.4">GND</text>
<text x="10.3" y="135.9">C</text>
<text x="33.3" y="133.2">VBUS</text>
<text x="57.1" y="135.7">C21</text>
<text x="68.6" y="135.7">C18</text>
<text x="80" y="135.7">C6</text>
<text x="110.9" y="134.2">MCP73871T-2CCI/ML</text>
<text x="139.7" y="136.8">VOUT</text>
<text x="148" y="134.5">100n</text>
<text x="285.3" y="135.9">C</text>
<text x="40.3" y="138.8">TP6</text>
<text x="57.1" y="138.3">100n</text>
<text x="68.6" y="138.3">100n</text>
<text x="80" y="138.3">10u</text>
<text x="163.7" y="139.1" transform="rotate(-90 163.7 139.1)">GND</text>
<text x="51.4" y="147.2">GND</text>
<text x="62.9" y="147.2">GND</text>
<text x="74.3" y="147.2">GND</text>
<text x="77.5" y="149.5">PROG1</text>
<text x="86.2" y="149.4" transform="rotate(-90 86.2 149.4)">R18</text>
<text x="87.5" y="144.8" transform="rotate(-90 87.5 144.8)">10k</text>
<text x="90" y="149.4" transform="rotate(-90 90 149.4)">R3</text>
<text x="91.5" y="144.8" transform="rotate(-90 91.5 144.8)">10k</text>
<text x="93.8" y="149.4" transform="rotate(-90 93.8 149.4)">R16</text>
<text x="95.1" y="144.8" transform="rotate(-90 95.1 144.8)">10k</text>
<text x="143.7" y="145.9">CHRG_STAT</text>
<text x="143.7" y="148.4">CHRG_DONE_STAT</text>
<text x="24.4" y="154.8">VBUS</text>
<text x="77.5" y="152.1">PROG2</text>
<text x="77.5" y="154.6">PROG3</text>
<text x="58.7" y="158.6">VBAT</text>
<text x="70.2" y="158.6">VBAT</text>
<text x="80.3" y="158.6">VBAT</text>
<text x="144.8" y="158.6">10k</text>
<text x="144.9" y="156.1">R11</text>
<text x="33" y="164.9">10k</text>
<text x="37.7" y="167.7">R12</text>
<text x="37.8" y="163.9">R13</text>
<text x="43.7" y="163.5">PROG2</text>
<text x="44.1" y="167.3">PROG1</text>
<text x="64.8" y="167.5">C8</text>
<text x="76.2" y="167.5">C16</text>
<text x="32.9" y="172.6">2k7</text>
<text x="37.7" y="171.5">R14</text>
<text x="43.8" y="171.1">PROG3</text>
<text x="64.8" y="170">4u7</text>
<text x="76.2" y="170">100n</text>
<text x="147.3" y="171.3">TP11</text>
<text x="28.7" y="175.2">R14:Lower value to speed</text>
<text x="31.7" y="179.5">(recommended is 10k)</text>
<text x="31.8" y="177.3">up termination trigger</text>
<text x="59.1" y="178.9">GND</text>
<text x="70.5" y="178.9">GND</text>
<text x="86.2" y="176.8" transform="rotate(-90 86.2 176.8)">TP2</text>
<text x="10.3" y="185.9">D</text>
<text x="24.8" y="182.7">GND</text>
<text x="140.3" y="181.5">GND</text>
<text x="150.5" y="181.5">GND</text>
<text x="285.3" y="185.9">D</text>
<text x="35" y="199.9">1</text>
<text x="85" y="199.9">2</text>
<text x="135" y="199.9">3</text>
<text x="185" y="199.9">4</text>
<text x="235" y="199.9">5</text>
<text x="285" y="199.9">6</text>
</g>
<g font-size="1.4">
<text x="62.9" y="39.1">5</text>
<text x="67.1" y="40.1">VDD</text>
<text x="79.2" y="40.1">VM</text>
<text x="84.5" y="39.1">2</text>
<text x="123.8" y="39.1">8</text>
<text x="128" y="40.1">VIN+</text>
<text x="142.9" y="40.1">VS</text>
<text x="148" y="39.1">5</text>
<text x="62.9" y="44.2">6</text>
<text x="67.1" y="45.2">VSS</text>
<text x="123.8" y="46.7">7</text>
<text x="128" y="47.7">VIN-</text>
<text x="69.3" y="51.1" transform="rotate(-90 69.3 51.1)">DO</text>
<text x="80.7" y="51.1" transform="rotate(-90 80.7 51.1)">CO</text>
<text x="123.8" y="50.5">3</text>
<text x="123.8" y="53.1">4</text>
<text x="128" y="51.5">SDA</text>
<text x="211.5" y="50.5">5</text>
<text x="215.6" y="51.5">VIN</text>
<text x="226.5" y="51.5">SW</text>
<text x="231.8" y="50.5">1</text>
<text x="68.3" y="55.2" transform="rotate(-90 68.3 55.2)">1</text>
<text x="79.8" y="55.2" transform="rotate(-90 79.8 55.2)">3</text>
<text x="123.8" y="55.6">2</text>
<text x="123.8" y="58.2">1</text>
<text x="128" y="54.1">SCL</text>
<text x="128" y="56.6">A0</text>
<text x="128" y="59.2">A1</text>
<text x="141.7" y="59.2">GND</text>
<text x="148" y="58.2">6</text>
<text x="211.5" y="55.6">4</text>
<text x="215.6" y="56.6">EN/DITH</text>
<text x="64.8" y="66" transform="rotate(-90 64.8 66)">S</text>
<text x="67.6" y="60.9" transform="rotate(-90 67.6 60.9)">G</text>
<text x="82.5" y="60.9" transform="rotate(-90 82.5 60.9)">G</text>
<text x="85.2" y="66" transform="rotate(-90 85.2 66)">S</text>
<text x="211.5" y="60.7">2</text>
<text x="215.6" y="61.7">GND</text>
<text x="226.7" y="61.7">FB</text>
<text x="231.8" y="60.7">3</text>
<text x="73.7" y="66" transform="rotate(-90 73.7 66)">D</text>
<text x="76.4" y="66" transform="rotate(-90 76.4 66)">D</text>
<text x="132.1" y="114">3</text>
<text x="132.1" y="119.1">1</text>
<text x="140.8" y="119.1">SH</text>
<text x="141" y="116.6">2</text>
<text x="100.5" y="136.9">18</text>
<text x="105.2" y="137.9">IN</text>
<text x="130.4" y="137.9">OUT</text>
<text x="136.5" y="136.9">1</text>
<text x="101" y="142">2</text>
<text x="105.2" y="143">VPCC</text>
<text x="100.5" y="149.6">13</text>
<text x="125" y="145.5">STAT1/~{LBO}</text>
<text x="129" y="148.1">STAT2</text>
<text x="136.5" y="144.5">8</text>
<text x="136.5" y="147.1">7</text>
<text x="136.5" y="149.6">6</text>
<text x="100.5" y="154.7">12</text>
<text x="101" y="152.1">4</text>
<text x="105.2" y="150.6">PROG1</text>
<text x="105.2" y="153.1">PROG2</text>
<text x="105.2" y="155.7">PROG3</text>
<text x="131.3" y="150.6">~{PG}</text>
<text x="100.5" y="159.8">17</text>
<text x="101" y="157.2">9</text>
<text x="105.2" y="158.2">~{TE}</text>
<text x="105.2" y="160.8">CE</text>
<text x="128.4" y="158.2">THERM</text>
<text x="136.5" y="157.2">5</text>
<text x="101" y="162.3">3</text>
<text x="105.2" y="163.3">SEL</text>
<text x="100.5" y="169.9">14</text>
<text x="100.5" y="172.5">16</text>
<text x="105.2" y="170.9">VBAT</text>
<text x="105.2" y="173.5">VBAT_SENSE</text>
<text x="130.5" y="173.5">VSS</text>
<text x="131.4" y="170.9">EP</text>
<text x="136.1" y="169.9">21</text>
<text x="136.1" y="172.5">10</text>
</g>
</svg>
